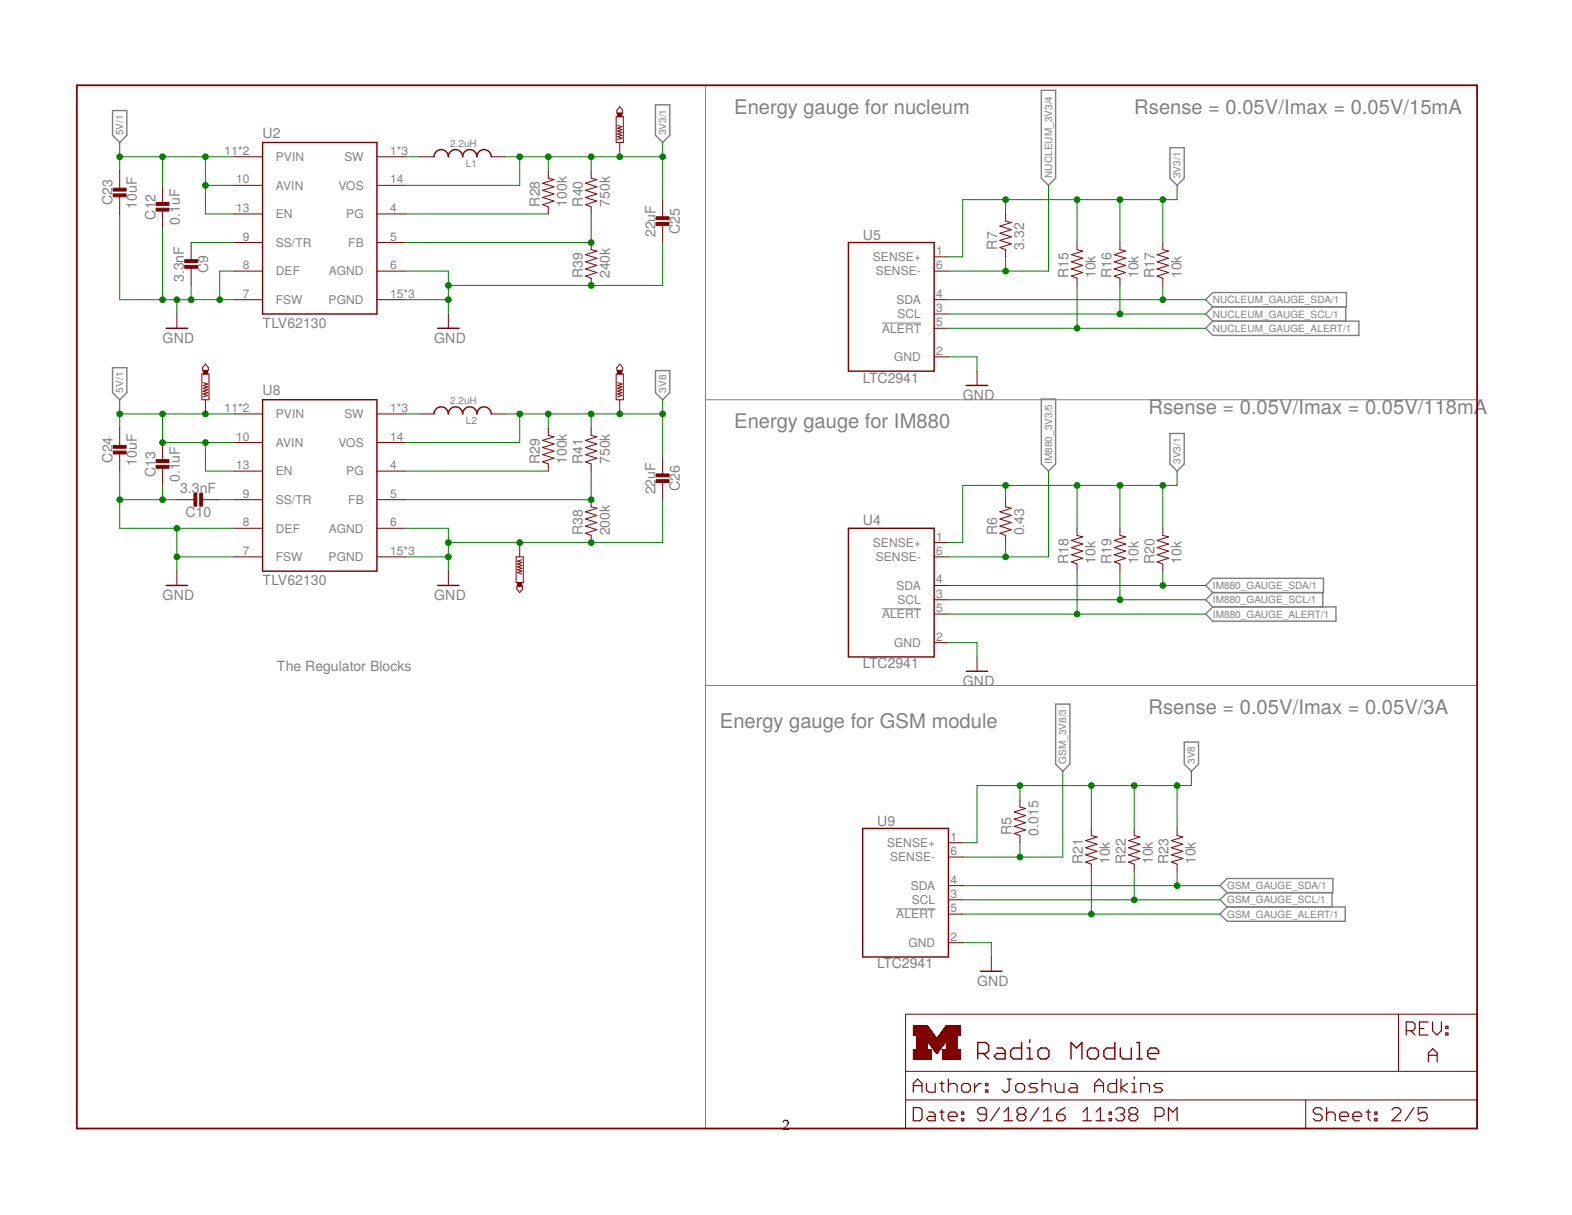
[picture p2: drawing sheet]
<svg xmlns="http://www.w3.org/2000/svg" width="279mm" height="216mm" viewBox="0 0 279 216" stroke-linecap="round" stroke-linejoin="round" font-family="sans-serif">
<path d="M125.4 15.2v185.3M156.8 57.4h6.9M125.4 71h137.1M156.8 108.2h6.9M125.4 121.8h137.1M159.3 161.5h6.9" fill="none" stroke="#808080" stroke-width=".18"/>
<g fill="none" stroke="#808080" stroke-width=".25">
<path d="M20 19.6h2.5v4.4l-1.2 1.3-1.3-1.3zM116.5 18.6h2.5v5.4l-1.2 1.3-1.3-1.3zM185.1 16h2.5v15.7l-1.2 1.2-1.3-1.2zM207.9 26.2h2.6v5.5l-1.3 1.2-1.3-1.2zM214.3 53.3l1.3-1.3h23.7v2.5h-23.7zM215.6 54.5l-1.3 1.3 1.3 1.3M215.6 57.1h25.9v2.5h-25.9l-1.3-1.3zM239.2 54.5v2.6M20 65.3h2.5v4.5l-1.2 1.2-1.3-1.2zM116.5 65.8h2.5v4l-1.2 1.2-1.3-1.2zM185.1 70.9h2.5v11.5l-1.2 1.3-1.3-1.3zM207.9 77h2.6v5.4l-1.3 1.3-1.3-1.3z"/>
<path d="M214.3 104l1.3-1.2h19.6v2.5h-19.6zM215.6 105.3l-1.3 1.3 1.3 1.2M215.6 107.8h21.8v2.6h-21.8l-1.3-1.3zM235.1 105.3v2.5M187.6 125.1h2.6v10.7l-1.3 1.3-1.3-1.3zM210.5 131.9h2.5v3.9l-1.2 1.3-1.3-1.3zM216.8 157.4l1.3-1.3h18.8v2.5h-18.8zM218.1 158.6l-1.3 1.3 1.3 1.3M236.7 158.6v2.6M218.1 161.2h21v2.5h-21l-1.3-1.3z"/>
</g>
<path d="M13.7 15.2h248.8v185.3h-248.8z" fill="none" stroke="#800000" stroke-width=".32"/>
<g fill="none" stroke="#800000" stroke-width=".18">
<path d="M110.2 19l.5 .6v.5h-1.1v-.5zM21.3 30.4v3M21.3 34.7v3.3M28.9 32.9v3.1M28.9 37.3v3.3M41.6 27.9h5.1M41.6 32.9h5.1M41.6 38h5.1M67 27.9h5.1M67 32.9h5.1M67 38h5.1M74.6 27.9h2.6"/>
<path d="M87.3 27.9h2.5M97.5 30.4v1.3l1 .2-2.1 .7 2.1 .6-2.1 .6 2.1 .7-2.1 .6 2.1 .6-2.1 .7 1.1 .3v1.3M105.1 30.4v1.3l1 .2-2 .7 2 .6-2 .6 2 .7-2 .6 2 .6-2 .7 1 .3v1.3M109.5 20.7h1.3v4.6h-1.3zM109.8 22.3l.7 .2-.7 .3 .7 .2-.7 .3 .7 .2-.7 .3 .7 .2-.7 .3 .7 .3-.7 .2M110.2 25.3v2.6M117.8 35.5v3.3M178.7 38v1.3l1 .2-2 .7 2 .6-2 .6 2 .7-2 .6 2 .6-2 .7 1 .4v1.2M31.4 55.8v2.5M34 43.1v3.3M34 47.7v3M41.6 43.1h5.1"/>
<path d="M41.6 48.2h5.1M41.6 53.3h5.1M67 43.1h5.1M67 48.2h5.1M67 53.3h5.1M79.7 55.8v2.5M105.1 43.1v1.3l1 .2-2 .7 2 .6-2 .6 2 .7-2 .6 2 .6-2 .7 1 .3v1.3M117.8 40v3.1M166 48.2h2.6M166 53.3h2.6M166 45.6h2.6M166 55.8h2.6"/>
<path d="M166 58.3h2.6M191.4 43.1v1.3l1 .2-2 .7 2 .6-2 .6 2 .7-2 .6 2 .6-2 .7 1 .3v1.3M199.1 43.1v1.3l1 .2-2.1 .7 2.1 .6-2.1 .6 2.1 .7-2.1 .6 2.1 .6-2.1 .7 1.1 .3v1.3M206.7 43.1v1.3l1 .2-2 .7 2 .6-2 .6 2 .7-2 .6 2 .6-2 .7 1 .3v1.3M21.3 76.1v3M28.9 78.6v3.1M35.9 66.5h1.2v4.5h-1.2zM36.1 68l.8 .2-.8 .3 .8 .2-.8 .3 .8 .3-.8 .2 .8 .3-.8 .2 .8 .3-.8 .2M36.5 64.7l.5 .6v.5h-1v-.5zM36.5 71v2.6M41.6 73.6h5.1M41.6 78.6h5.1"/>
<path d="M67 73.6h5.1M67 78.6h5.1M74.6 73.6h2.6M87.3 73.6h2.5M97.5 76.1v1.3l1 .2-2.1 .7 2.1 .6-2.1 .6 2.1 .7-2.1 .6 2.1 .6-2.1 .7 1.1 .3v1.3M105.1 76.1v1.3l1 .2-2 .7 2 .6-2 .6 2 .7-2 .6 2 .6-2 .7 1 .3v1.3M109.5 66.5h1.3v4.5h-1.3zM109.8 68l.7 .2-.7 .3 .7 .2-.7 .3 .7 .3-.7 .2 .7 .3-.7 .2 .7 .3-.7 .2M110.2 64.7l.5 .6v.5h-1.1v-.5zM110.2 71v2.6M166 63.4h2.6M173.7 66v2.5"/>
<path d="M21.3 80.4v3.3M28.9 83v3.3M31.4 88.8h3.1M35.8 88.8h3.3M41.6 83.7h5.1M41.6 88.8h5.1M41.6 93.9h5.1M41.6 99h5.1M67 83.7h5.1M67 88.8h5.1M67 93.9h5.1M67 99h5.1"/>
<path d="M91.7 99h1.3v4.5h-1.3zM92.4 96.4v2.6M92.8 99.5l-.8 .2 .8 .3-.8 .2 .8 .3-.8 .2 .8 .3-.8 .2 .8 .3-.8 .2 .8 .3M105.1 88.8v1.3l1 .2-2 .7 2 .6-2 .6 2 .7-2 .6 2 .6-2 .7 1 .3v1.3M117.8 81.2v3.3M117.8 85.7v3.1M166 99h2.6M166 96.4h2.6M178.7 88.8v1.3l1 .2-2 .7 2 .6-2 .6 2 .7-2 .6 2 .6-2 .7 1 .3v1.3M191.4 93.9v1.2l1 .3-2 .6 2 .7-2 .6 2 .6-2 .7 2 .6-2 .6 1 .4v1.3M199.1 93.9v1.2l1 .3-2.1 .6 2.1 .7-2.1 .6 2.1 .6-2.1 .7 2.1 .6-2.1 .6 1.1 .4v1.3M206.7 93.9v1.2l1 .3-2 .6 2 .7-2 .6 2 .6-2 .7 2 .6-2 .6 1 .4v1.3"/>
<path d="M31.4 101.5v2.5M79.7 101.5v2.5M91.9 104.2h1v.5l-.5 .6-.5-.6zM166 104h2.6M166 106.6h2.6M166 109.1h2.6M166 114.2h2.6M173.7 116.7v2.6M168.6 149.8h2.5M168.6 152.3h2.5M168.6 157.4h2.5M168.6 159.9h2.5"/>
<path d="M181.3 142.1v1.3l1 .3-2 .6 2 .6-2 .7 2 .6-2 .6 2 .7-2 .6 1 .4v1.3M194 147.2v1.3l1 .2-2 .7 2 .6-2 .6 2 .7-2 .6 2 .6-2 .7 1 .4v1.2M201.6 147.2v1.3l1 .2-2 .7 2 .6-2 .6 2 .7-2 .6 2 .6-2 .7 1 .4v1.2M209.2 147.2v1.3l1 .2-2 .7 2 .6-2 .6 2 .7-2 .6 2 .6-2 .7 1 .4v1.2M168.6 162.4h2.5M168.6 167.5h2.5M176.2 170.1v2.5M161 180.2h101.5v20.3h-101.5zM161 195.5h101.5M161 190.4h101.5M162.3 188.2h3.2M162.3 188.1h3.2"/>
<path d="M162.3 188h3.2M162.3 187.9h3.2M162.3 187.8h3.2M162.3 187.7h3.2M162.3 187.6h3.2M162.3 187.5h3.2M162.3 187.4h3.2M162.3 187.3h3.2M162.3 187.2h3.2M162.3 187.1h3.2M162.3 187h3.2M162.3 186.9h3.2"/>
<path d="M162.3 186.8h3.2M162.3 186.7h3.2M162.3 186.6h3.2M162.3 183.9l3.8 .1M162.3 183.9h3.7M162.3 183.8h3.7M162.3 183.8h3.6M162.3 183.7h3.6M162.3 183.6l3.5 .1M162.3 183.6h3.5M162.3 183.5h3.5M162.3 183.5h3.4"/>
<path d="M162.3 183.4h3.4M162.3 183.3h3.3M162.3 183.2h3.2M162.3 183.1h3.2M162.3 183l3.1 .1M162.3 183h3.1M162.3 183h3M162.3 182.9h3M162.3 182.8h2.9M162.3 182.7h2.9M162.3 182.6l2.8 .1M162.3 182.6h2.8"/>
<path d="M162.3 182.5h2.7M162.3 182.4l2.7 .1M162.3 182.4h2.6M162.3 182.3h2.6M162.3 182.3h2.5M162.3 188.3h.7M162.9 184h3.2M163 186.5h1.8M163 186.4h1.8M163 186.3h1.8M163 186.2h1.8M163 186.1h1.8"/>
<path d="M163 186h1.8M163 185.9h1.8M163 185.8h1.8M163 185.7h1.8M163 185.6h1.8M163 185.5h1.8M163 185.4h1.8M163 185.3h1.8M163 185.2h1.8M163 185.1h1.8M163 185h5.1M163 185h1.8"/>
<path d="M163 184.9h7.1M163 184.8h7.1M163 184.7h7.1M163 184.6h7.1M163 184.5l3.5 .1M163 184.5h3.4M163 184.4h3.4M163 184.3h3.3M163 184.2h3.2M163 184.1h3.2M163 184l3.1 .1M164.9 185h5.2"/>
<path d="M165 185.1h3.1M165 185.1h3M165 185.2h3M165.1 185.3h2.8M165.1 185.4h2.8M165.2 185.4h2.7M165.2 185.5h2.6M165.3 185.6h2.4M165.4 185.7h2.2M165.4 185.8h2.2M165.5 185.8h2.1M165.5 186.6l-3.2 .1"/>
<path d="M165.5 185.9h2M165.6 185.9h1.8M165.6 186h1.8M165.7 186.1h1.6M165.7 186.2h1.6M165.8 186.2h1.4M165.8 186.3h1.4M165.9 186.4h1.3M165.9 186.4h1.2M165.9 186.5h1.1M166 186.6h1M166.1 186.6h.8"/>
<path d="M166.1 186.7h.8M166.1 186.8h.8M166.2 186.8h.6M166.2 186.9h.6M166.3 186.9h.4M166.3 187h.4M166.4 187h.2M166.4 187.1h.2M166.5 187.2h.1M166.5 184.6h3.6M166.6 184.5h3.5M166.6 184.4h3.5"/>
<path d="M166.7 184.4h3.4M166.7 184.3h3.4M166.8 184.2h3.3M166.8 184.1h3.3M166.9 184.1h3.2M167 183.9h3.7M167 186.5h-1M167.1 183.8h3.6M167.1 183.7h3.6M167.2 183.7h3.5M167.2 183.6h3.5M167.3 186.2h-1.5"/>
<path d="M167.3 183.5h3.4M167.3 183.4h3.4M167.4 183.4h3.3M167.4 183.3h3.3M167.5 183.3h3.2M167.5 186.7h3.2M167.5 183.2h3.2M167.5 188.2h3.2M167.5 188.1h3.2M167.5 188h3.2M167.5 187.9h3.2M167.5 187.8h3.2"/>
<path d="M167.5 187.7h3.2M167.5 187.6h3.2M167.5 187.5h3.2M167.5 187.4h3.2M167.5 187.3h3.2M167.5 187.2h3.2M167.5 187.1h3.2M167.5 187h3.2M167.5 186.9h3.2M167.5 186.8h3.2M167.5 186.6h3.2M167.6 183.1h3.1"/>
<path d="M167.6 183h3.1M167.7 183h3M167.7 182.9h3M167.7 185.5l-2.4 .1M167.8 182.9h2.9M167.8 182.8h2.9M167.9 182.7h2.8M167.9 182.6h2.8M168 182.6h2.7M168 182.5h2.7M168 185.2h-3M168.1 182.5h2.6"/>
<path d="M168.1 182.4h2.6M168.1 185l-3.2 .1M168.1 182.3h2.6M168.2 182.3h2.5M168.2 186.5h1.9M168.2 186.4h1.9M168.2 186.3h1.9M168.2 186.2h1.9M168.2 186.1h1.9M168.2 186h1.9M168.2 185.9h1.9M168.2 185.8h1.9"/>
<path d="M168.2 185.7h1.9M168.2 185.6h1.9M168.2 185.5h1.9M168.2 185.4h1.9M168.2 185.3h1.9M168.2 185.2h1.9M168.2 185.1h1.9M168.2 185h1.9M170.1 184.9h-7.1M170.1 186.5l-1.9 .1M170.1 184h-3.2M170.1 184h.1"/>
<path d="M232.1 195.5v5M248.6 180.2v10.2"/>
</g>
<g fill="none" stroke="#800000" stroke-width=".21">
<path d="M162.3 194.1v-1.6l.8-.8 .8 .8v1.6M162.3 196.8h1.2l.4 .4v1.6l-.4 .4h-1.2zM162.3 192.9h1.6M164.7 192.5v1.2l.4 .4h1.1v-1.6M165.1 197.6h.7l.4 .4v1.2h-1.1l-.4-.4 .4-.4h1.1M167 197.6h.8M167 192.5h.8M167.4 192.1v1.6l.4 .4M167.4 197.2v1.6l.4 .4M168.6 198.4h1.5v-.4l-.4-.4h-.7l-.4 .4v.8l.4 .4h.7M168.6 191.7v2.4M168.6 192.9l.4-.4h.7l.4 .4v1.2"/>
<path d="M170.9 198.8h.4v.4h-.4zM170.9 197.6h.4v.4h-.4zM171.3 192.5h.8l.4 .4v.8l-.4 .4h-.8l-.4-.4v-.8zM173.2 192.5v1.6M174.4 192.5h-.4l-.8 .8M175.2 192.5h.4v.4h-.4zM175.2 193.7h.4v.4h-.4zM175.3 198h-1.2l-.3-.4v-.4l.3-.4h.8l.4 .4v1.6l-.4 .4h-.8l-.3-.4M177.7 196.8l-1.6 2.4M178.4 199.2h1.6M178.4 197.6l.8-.8v2.4M179 191.7h.7"/>
<path d="M179.4 191.7v2l-.4 .4h-.4l-.4-.4M180.5 192.9l.4-.4h.8l.4 .4v.8l-.4 .4h-.8l-.4-.4zM181.2 198l-.4 .4v.4l.4 .4h.7l.4-.4v-.4l-.4-.4M181.2 198l-.4-.4v-.4l.4-.4h.7l.4 .4v.4l-.4 .4M181.2 198h.7M184.4 192.5h-1.1l-.4 .4 .4 .4h.7l.4 .4-.4 .4h-1.1M184.7 196.8l-1.6 2.4M185.2 192.9l.4-.4h.8l.4 .4v1.2M185.2 191.7v2.4M185.4 199.2h1.6M185.4 197.6l.8-.8v2.4M187.6 192.5v1.2l.3 .4h1.2v-1.6"/>
<path d="M187.8 198h1.2l.3 .4v.4l-.3 .4h-.8l-.4-.4zM189.3 196.8l-.7 .4-.8 .8M190.3 192.5h.8l.4 .4v1.2h-1.2l-.4-.4 .4-.4h1.2M192.5 199.2h1.5M192.5 197.6l.7-.8v2.4M194.6 192.9h1.5M194.6 194.1v-1.6l.7-.8 .8 .8v1.6M194.8 199.2h1.6M194.8 197.6l.8-.8v2.4M197.1 198.8h.4v.4h-.4zM197.1 197.6h.4v.4h-.4zM198.3 197.2l.4-.4h.8l.4 .4v.4l-.4 .4"/>
<path d="M198.5 191.7v2.4h-1.2l-.4-.4v-.8l.4-.4h1.2M199.1 198h.4M199.2 191.7v2.4M199.5 198l.4 .4v.4l-.4 .4h-.8l-.4-.4M200.4 192.5l-1.2 .8 1.2 .8M201 198l-.4 .4v.4l.4 .4h.8l.4-.4v-.4l-.4-.4M201 198l-.4-.4v-.4l.4-.4h.8l.4 .4v.4l-.4 .4M201 198h.8M201.2 194.1h.8M201.2 192.5h.4v1.6M201.6 191.3v.4M202.8 194.1v-1.6h1.1l.4 .4v1.2"/>
<path d="M205.3 198.4h1.2l.4-.4v-.8l-.4-.4h-1.2v2.4M206.7 192.5h-1.2l-.4 .4 .4 .4h.7l.5 .4-.5 .4h-1.1M207.7 199.2v-2.4l.7 .8 .8-.8v2.4M235 197.2l-.4-.4h-.8l-.4 .4v.4l.4 .4h.8l.4 .4v.4l-.4 .4h-.8l-.4-.4M235.8 198l.4-.4h.7l.4 .4v1.2M235.8 196.8v2.4M238.1 198.4h1.6v-.4l-.4-.4h-.8l-.4 .4v.8l.4 .4h.8M240.5 198.4h1.5v-.4l-.4-.4h-.8l-.3 .4v.8l.3 .4h.8M242.8 197.6h.8M243.2 197.2v1.6l.4 .4M244.3 198.8h.4v.4h-.4zM244.3 197.6h.4v.4h-.4z"/>
<path d="M247.4 197.2l.4-.4h.8l.4 .4v.4l-1.6 1.6h1.6M249.9 183.2h1.2l.4-.4v-.8l-.4-.4h-1.2v2.3M250.7 183.2l.8 .7M251.3 196.8l-1.6 2.4M252.3 182.8h.8M253.6 196.8h-1.5v1.2l.8-.4h.3l.4 .4v.8l-.4 .4h-.7l-.4-.4M253.8 181.6h-1.5v2.3h1.5M253.9 188.7v-1.6l.8-.7 .7 .7v1.6M253.9 187.5h1.5M254.6 181.6v1.6l.8 .7 .8-.7v-1.6M257 183.5h.3v.4h-.3zM257 182.4h.3v.4h-.3z"/>
</g>
<g fill="none" stroke="#800000" stroke-width=".25">
<path d="M46.7 25.3h20.3v30.5h-20.3zM77.2 27.9a1.27 1.27 0 0 1 1.2-1.3 1.27 1.27 0 0 1 1.3 1.3 1.27 1.27 0 0 1 1.3-1.3 1.27 1.27 0 0 1 1.2 1.3 1.27 1.27 0 0 1 1.3-1.3 1.27 1.27 0 0 1 1.3 1.3 1.27 1.27 0 0 1 1.2-1.3 1.27 1.27 0 0 1 1.3 1.3M29.5 58.3h3.8M77.8 58.3h3.8M150.8 43.1h15.2v22.9h-15.2zM46.7 71h20.3v30.5h-20.3zM77.2 73.6a1.27 1.27 0 0 1 1.2-1.3 1.27 1.27 0 0 1 1.3 1.3 1.27 1.27 0 0 1 1.3-1.3 1.27 1.27 0 0 1 1.2 1.3 1.27 1.27 0 0 1 1.3-1.3 1.27 1.27 0 0 1 1.3 1.3 1.27 1.27 0 0 1 1.2-1.3 1.27 1.27 0 0 1 1.3 1.3M171.7 68.5h3.9M150.8 93.9h15.2v22.8h-15.2zM29.5 104h3.8M77.8 104h3.8M171.7 119.3h3.9"/>
<path d="M153.3 147.2h15.3v22.9h-15.3zM174.3 172.6h3.8M173.8 187.2h1.4l.5-.5v-1l-.5-.4h-1.4v2.9M174.8 187.2l.9 1M177.2 186.2h1l.4 .5v1.5h-1.4l-.5-.5 .5-.5h1.4M181.6 185.3v2.9h-1.5l-.5-.5v-1l.5-.5h1.5M182.5 186.2h.5v2M182.5 188.2h1M183 184.8v.5M185 186.2h.9l.5 .5v1l-.5 .5h-.9l-.5-.5v-1zM190.4 188.2v-2.9l.9 .9 1-.9v2.9M193.8 186.2h.9l.5 .5v1l-.5 .5h-.9l-.5-.5v-1z"/>
<path d="M198.1 185.3v2.9h-1.4l-.5-.5v-1l.5-.5h1.4M199.1 186.2v1.5l.5 .5h1.5v-2M202 185.3h.5v2.9M202 188.2h1M204 187.2h1.9v-.5l-.5-.5h-.9l-.5 .5v1l.5 .5h.9"/>
</g>
<g fill="#800000" stroke="#800000" stroke-width=".18">
<path d="M20.1 33.4h2.3v.6h-2.3z"/>
<path d="M20.1 34.5h2.3v.5h-2.3z"/>
<path d="M27.7 36h2.3v.5h-2.3z"/>
<path d="M27.7 37h2.3v.5h-2.3z"/>
<path d="M32.8 47.2h2.3v.5h-2.3z"/>
<path d="M32.8 46.1h2.3v.6h-2.3z"/>
<path d="M116.6 39.5h2.3v.5h-2.3z"/>
<path d="M116.6 38.5h2.3v.5h-2.3z"/>
<path d="M20.1 79.1h2.3v.6h-2.3z"/>
<path d="M20.1 80.2h2.3v.5h-2.3z"/>
<path d="M27.7 81.7h2.3v.5h-2.3z"/>
<path d="M27.7 82.7h2.3v.5h-2.3z"/>
<path d="M34.5 87.7h.5v2.2h-.5z"/>
<path d="M35.5 87.7h.5v2.2h-.5z"/>
<path d="M116.6 85.2h2.3v.5h-2.3z"/>
<path d="M116.6 84.2h2.3v.5h-2.3z"/>
<path d="M92 103.5h.8v.7h-.8z"/>
<path d="M36.1 65.8h.8v.7h-.8z"/>
<path d="M109.8 65.8h.7v.7h-.7z"/>
<path d="M109.8 20.1h.7v.6h-.7z"/>
</g>
<g fill="none" stroke="#008000" stroke-width=".18">
<path d="M21.3 38v15.3h20.3M21.3 25.3v5.1M21.3 27.9h20.3M28.9 27.9v5M36.5 32.9h5.1M36.5 27.9v10.1h5.1M72.1 27.9h2.5M72.1 38h25.4M89.8 27.9h28M92.4 27.9v5h-20.3M97.5 27.9v2.5M105.1 38v5.1h-33"/>
<path d="M105.1 27.9v2.5M117.8 25.3v10.2M178.7 35.5v2.5M186.4 32.9v15.3h-17.8M191.4 35.5v7.6M199.1 35.5v7.6M206.7 35.5v7.6M209.2 32.9v2.6h-38.1v10.1h-2.5M28.9 40.6v12.7M31.4 53.3v2.5M34 50.7v2.6M34 43.1h7.6"/>
<path d="M41.6 48.2h-2.5v5.1M72.1 53.3h7.6M72.1 48.2h7.6v7.6M117.8 43.1v7.6h-38.1M168.6 53.3h45.7M168.6 55.8h45.7M168.6 58.3h45.7M178.7 45.6v2.6M191.4 50.7v7.6M199.1 50.7v5.1M206.7 50.7v2.6M21.3 71v5.1"/>
<path d="M21.3 73.6h20.3M28.9 73.6v5h12.7M36.5 78.6v5.1h5.1M72.1 73.6h2.5M89.8 73.6h28M92.4 73.6v5h-20.3M97.5 73.6v2.5M105.1 73.6v2.5M117.8 71v10.2M168.6 63.4h5.1v2.6M21.3 83.7v10.2h20.3M21.3 88.8h10.1"/>
<path d="M28.9 86.3v2.5M31.4 93.9v7.6M31.4 99h10.2M39.1 88.8h2.5M72.1 93.9h7.6v7.6M72.1 99h7.6M72.1 83.7h25.4M105.1 83.7v5.1h-33M117.8 88.8v7.6h-38.1M178.7 86.3v2.5M178.7 96.4v2.6M186.4 83.7v15.3h-17.8"/>
<path d="M191.4 86.3v7.6M199.1 86.3v7.6M206.7 86.3v7.6M209.2 83.7v2.6h-38.1v10.1h-2.5M168.6 114.2h5.1v2.5M168.6 104h45.7M168.6 106.6h45.7M168.6 109.1h45.7M191.4 101.5v7.6M199.1 101.5v5.1M206.7 101.5v2.5M181.3 139.6v2.5"/>
<path d="M188.9 137.1v15.2h-17.8M194 139.6v7.6M201.6 139.6v7.6M209.2 139.6v7.6M211.8 137.1v2.5h-38.1v10.2h-2.6M171.1 157.4h45.7M171.1 159.9h45.7M181.3 149.8v2.5M194 154.8v7.6M201.6 154.8v5.1M209.2 154.8v2.6M171.1 167.5h5.1v2.6"/>
<path d="M171.1 162.4h45.7"/>
</g>
<g fill="#008000" stroke="#008000" stroke-width=".18">
<circle cx="39.1" cy="53.3" r=".51"/>
<circle cx="34" cy="53.3" r=".51"/>
<circle cx="31.4" cy="53.3" r=".51"/>
<circle cx="28.9" cy="53.3" r=".51"/>
<circle cx="79.7" cy="53.3" r=".51"/>
<circle cx="79.7" cy="50.7" r=".51"/>
<circle cx="105.1" cy="50.7" r=".51"/>
<circle cx="31.4" cy="99" r=".51"/>
<circle cx="28.9" cy="88.8" r=".51"/>
<circle cx="31.4" cy="93.9" r=".51"/>
<circle cx="21.3" cy="88.8" r=".51"/>
<circle cx="79.7" cy="99" r=".51"/>
<circle cx="79.7" cy="96.4" r=".51"/>
<circle cx="105.1" cy="96.4" r=".51"/>
<circle cx="92.4" cy="96.4" r=".51"/>
<circle cx="28.9" cy="27.9" r=".51"/>
<circle cx="21.3" cy="27.9" r=".51"/>
<circle cx="36.5" cy="32.9" r=".51"/>
<circle cx="36.5" cy="27.9" r=".51"/>
<circle cx="28.9" cy="73.6" r=".51"/>
<circle cx="28.9" cy="78.6" r=".51"/>
<circle cx="36.5" cy="78.6" r=".51"/>
<circle cx="21.3" cy="73.6" r=".51"/>
<circle cx="36.5" cy="73.6" r=".51"/>
<circle cx="92.4" cy="27.9" r=".51"/>
<circle cx="97.5" cy="27.9" r=".51"/>
<circle cx="105.1" cy="27.9" r=".51"/>
<circle cx="117.8" cy="27.9" r=".51"/>
<circle cx="110.2" cy="27.9" r=".51"/>
<circle cx="178.7" cy="35.5" r=".51"/>
<circle cx="191.4" cy="35.5" r=".51"/>
<circle cx="199.1" cy="35.5" r=".51"/>
<circle cx="206.7" cy="35.5" r=".51"/>
<circle cx="178.7" cy="86.3" r=".51"/>
<circle cx="191.4" cy="86.3" r=".51"/>
<circle cx="199.1" cy="86.3" r=".51"/>
<circle cx="206.7" cy="86.3" r=".51"/>
<circle cx="105.1" cy="43.1" r=".51"/>
<circle cx="105.1" cy="88.8" r=".51"/>
<circle cx="92.4" cy="73.6" r=".51"/>
<circle cx="97.5" cy="73.6" r=".51"/>
<circle cx="105.1" cy="73.6" r=".51"/>
<circle cx="117.8" cy="73.6" r=".51"/>
<circle cx="110.2" cy="73.6" r=".51"/>
<circle cx="181.3" cy="139.6" r=".51"/>
<circle cx="194" cy="139.6" r=".51"/>
<circle cx="201.6" cy="139.6" r=".51"/>
<circle cx="209.2" cy="139.6" r=".51"/>
<circle cx="206.7" cy="53.3" r=".51"/>
<circle cx="199.1" cy="55.8" r=".51"/>
<circle cx="191.4" cy="58.3" r=".51"/>
<circle cx="178.7" cy="48.2" r=".51"/>
<circle cx="178.7" cy="99" r=".51"/>
<circle cx="206.7" cy="104" r=".51"/>
<circle cx="199.1" cy="106.6" r=".51"/>
<circle cx="191.4" cy="109.1" r=".51"/>
<circle cx="181.3" cy="152.3" r=".51"/>
<circle cx="209.2" cy="157.4" r=".51"/>
<circle cx="201.6" cy="159.9" r=".51"/>
<circle cx="194" cy="162.4" r=".51"/>
</g>
<g font-size="3.6" fill="#808080">
<text x="130.5" y="20.2">Energy gauge for nucleum</text>
<text x="201.6" y="20.2">Rsense = 0.05V/Imax = 0.05V/15mA</text>
<text x="130.5" y="76.1">Energy gauge for IM880</text>
<text x="204.2" y="73.6">Rsense = 0.05V/Imax = 0.05V/118mA</text>
<text x="128" y="129.4">Energy gauge for GSM module</text>
<text x="204.2" y="126.9">Rsense = 0.05V/Imax = 0.05V/3A</text>
</g>
<text font-size="2.7" x="139" y="200.9">2</text>
<g font-size="2.5" fill="#808080">
<text x="46.7" y="24.6">U2</text>
<text x="20" y="36.5" transform="rotate(-90 20 36.5)">C23</text>
<text x="24.3" y="37.1" transform="rotate(-90 24.3 37.1)">10uF</text>
<text x="27.6" y="39" transform="rotate(-90 27.6 39)">C12</text>
<text x="31.9" y="40" transform="rotate(-90 31.9 40)">0.1uF</text>
<text x="96" y="36.7" transform="rotate(-90 96 36.7)">R28</text>
<text x="100.8" y="36.7" transform="rotate(-90 100.8 36.7)">100k</text>
<text x="103.6" y="36.7" transform="rotate(-90 103.6 36.7)">R40</text>
<text x="108.4" y="36.7" transform="rotate(-90 108.4 36.7)">750k</text>
<text x="120.8" y="41.6" transform="rotate(-90 120.8 41.6)">C25</text>
<text x="116.5" y="42.1" transform="rotate(-90 116.5 42.1)">22uF</text>
<text x="153.4" y="42.6">U5</text>
<text x="177.2" y="44.3" transform="rotate(-90 177.2 44.3)">R7</text>
<text x="182" y="44.4" transform="rotate(-90 182 44.4)">3.32</text>
<text x="32.7" y="50.1" transform="rotate(-90 32.7 50.1)">3.3nF</text>
<text x="37" y="48.5" transform="rotate(-90 37 48.5)">C9</text>
<text x="103.6" y="49.4" transform="rotate(-90 103.6 49.4)">R39</text>
<text x="108.4" y="49.4" transform="rotate(-90 108.4 49.4)">240k</text>
<text x="189.9" y="49.4" transform="rotate(-90 189.9 49.4)">R15</text>
<text x="194.7" y="49.4" transform="rotate(-90 194.7 49.4)">10k</text>
<text x="197.5" y="49.4" transform="rotate(-90 197.5 49.4)">R16</text>
<text x="202.3" y="49.4" transform="rotate(-90 202.3 49.4)">10k</text>
<text x="205.2" y="49.4" transform="rotate(-90 205.2 49.4)">R17</text>
<text x="210" y="49.4" transform="rotate(-90 210 49.4)">10k</text>
<text x="46.7" y="58.3">TLV62130</text>
<text x="28.9" y="60.9">GND</text>
<text x="77.2" y="60.9">GND</text>
<text x="46.7" y="70.3">U8</text>
<text x="153.4" y="68">LTC2941</text>
<text x="171.1" y="71">GND</text>
<text x="20" y="82.2" transform="rotate(-90 20 82.2)">C24</text>
<text x="24.3" y="82.8" transform="rotate(-90 24.3 82.8)">10uF</text>
<text x="96" y="82.4" transform="rotate(-90 96 82.4)">R29</text>
<text x="100.8" y="82.5" transform="rotate(-90 100.8 82.5)">100k</text>
<text x="103.6" y="82.4" transform="rotate(-90 103.6 82.4)">R41</text>
<text x="108.4" y="82.5" transform="rotate(-90 108.4 82.5)">750k</text>
<text x="27.6" y="84.7" transform="rotate(-90 27.6 84.7)">C13</text>
<text x="31.9" y="85.7" transform="rotate(-90 31.9 85.7)">0.1uF</text>
<text x="32" y="87.5">3.3nF</text>
<text x="116.5" y="87.8" transform="rotate(-90 116.5 87.8)">22uF</text>
<text x="120.8" y="87.3" transform="rotate(-90 120.8 87.3)">C26</text>
<text x="32.9" y="91.8">C10</text>
<text x="103.6" y="95.1" transform="rotate(-90 103.6 95.1)">R38</text>
<text x="108.4" y="95.1" transform="rotate(-90 108.4 95.1)">200k</text>
<text x="153.4" y="93.4">U4</text>
<text x="177.2" y="95.1" transform="rotate(-90 177.2 95.1)">R6</text>
<text x="182" y="95.1" transform="rotate(-90 182 95.1)">0.43</text>
<text x="189.9" y="100.2" transform="rotate(-90 189.9 100.2)">R18</text>
<text x="194.7" y="100.2" transform="rotate(-90 194.7 100.2)">10k</text>
<text x="197.5" y="100.2" transform="rotate(-90 197.5 100.2)">R19</text>
<text x="202.3" y="100.2" transform="rotate(-90 202.3 100.2)">10k</text>
<text x="205.2" y="100.2" transform="rotate(-90 205.2 100.2)">R20</text>
<text x="210" y="100.2" transform="rotate(-90 210 100.2)">10k</text>
<text x="28.9" y="106.6">GND</text>
<text x="46.7" y="104">TLV62130</text>
<text x="77.2" y="106.6">GND</text>
<text x="49.2" y="119.3">The Regulator Blocks</text>
<text x="153.4" y="118.8">LTC2941</text>
<text x="171.1" y="121.8">GND</text>
<text x="155.9" y="146.7">U9</text>
<text x="179.8" y="148.5" transform="rotate(-90 179.8 148.5)">R5</text>
<text x="184.6" y="148.5" transform="rotate(-90 184.6 148.5)">0.015</text>
<text x="192.5" y="153.5" transform="rotate(-90 192.5 153.5)">R21</text>
<text x="197.3" y="153.6" transform="rotate(-90 197.3 153.6)">10k</text>
<text x="200.1" y="153.5" transform="rotate(-90 200.1 153.5)">R22</text>
<text x="204.9" y="153.6" transform="rotate(-90 204.9 153.6)">10k</text>
<text x="207.7" y="153.5" transform="rotate(-90 207.7 153.5)">R23</text>
<text x="212.5" y="153.6" transform="rotate(-90 212.5 153.6)">10k</text>
<text x="155.9" y="172.1">LTC2941</text>
<text x="173.7" y="175.1">GND</text>
</g>
<g font-size="2.1" fill="#808080">
<text x="39.9" y="27.5">11*2</text>
<text x="49" y="28.6">PVIN</text>
<text x="61.2" y="28.6">SW</text>
<text x="69.3" y="27.5">1*3</text>
<text x="42" y="32.6">10</text>
<text x="49" y="33.7">AVIN</text>
<text x="60.2" y="33.7">VOS</text>
<text x="69.3" y="32.6">14</text>
<text x="42" y="37.7">13</text>
<text x="49" y="38.8">EN</text>
<text x="61.5" y="38.8">PG</text>
<text x="69.3" y="37.7">4</text>
<text x="43.1" y="42.7">9</text>
<text x="43.1" y="47.8">8</text>
<text x="49" y="43.9">SS/TR</text>
<text x="61.9" y="43.9">FB</text>
<text x="69.3" y="42.7">5</text>
<text x="69.3" y="47.8">6</text>
<text x="155.1" y="46.4">SENSE+</text>
<text x="166.4" y="45.3">1</text>
<text x="166.4" y="47.8">6</text>
<text x="43.1" y="52.9">7</text>
<text x="49" y="48.9">DEF</text>
<text x="58.5" y="48.9">AGND</text>
<text x="69.3" y="52.9">15*3</text>
<text x="155.6" y="48.9">SENSE-</text>
<text x="166.4" y="52.9">4</text>
<text x="49" y="54">FSW</text>
<text x="58.4" y="54">PGND</text>
<text x="156.8" y="59.1">ALERT</text>
<text x="159.3" y="54">SDA</text>
<text x="159.5" y="56.6">SCL</text>
<text x="166.4" y="55.4">3</text>
<text x="166.4" y="58">5</text>
<text x="158.9" y="64.2">GND</text>
<text x="166.4" y="63.1">2</text>
<text x="39.9" y="73.2">11*2</text>
<text x="49" y="74.3">PVIN</text>
<text x="61.2" y="74.3">SW</text>
<text x="69.3" y="73.2">1*3</text>
<text x="42" y="78.3">10</text>
<text x="42" y="83.4">13</text>
<text x="49" y="79.4">AVIN</text>
<text x="60.2" y="79.4">VOS</text>
<text x="69.3" y="78.3">14</text>
<text x="69.3" y="83.4">4</text>
<text x="43.1" y="88.4">9</text>
<text x="49" y="84.5">EN</text>
<text x="49" y="89.6">SS/TR</text>
<text x="61.5" y="84.5">PG</text>
<text x="61.9" y="89.6">FB</text>
<text x="69.3" y="88.4">5</text>
<text x="43.1" y="93.5">8</text>
<text x="49" y="94.6">DEF</text>
<text x="58.5" y="94.6">AGND</text>
<text x="69.3" y="93.5">6</text>
<text x="43.1" y="98.6">7</text>
<text x="49" y="99.7">FSW</text>
<text x="58.4" y="99.7">PGND</text>
<text x="69.3" y="98.6">15*3</text>
<text x="155.1" y="97.2">SENSE+</text>
<text x="155.6" y="99.7">SENSE-</text>
<text x="166.4" y="96.1">1</text>
<text x="166.4" y="98.6">6</text>
<text x="159.3" y="104.8">SDA</text>
<text x="159.5" y="107.3">SCL</text>
<text x="166.4" y="103.7">4</text>
<text x="166.4" y="106.2">3</text>
<text x="156.8" y="109.9">ALERT</text>
<text x="166.4" y="108.8">5</text>
<text x="166.4" y="113.8">2</text>
<text x="158.9" y="115">GND</text>
<text x="168.9" y="149.4">1</text>
<text x="157.7" y="150.5">SENSE+</text>
<text x="158.2" y="153">SENSE-</text>
<text x="168.9" y="151.9">6</text>
<text x="161.9" y="158.1">SDA</text>
<text x="162" y="160.7">SCL</text>
<text x="168.9" y="157">4</text>
<text x="168.9" y="159.5">3</text>
<text x="159.3" y="163.2">ALERT</text>
<text x="168.9" y="162.1">5</text>
<text x="168.9" y="167.2">2</text>
<text x="161.4" y="168.3">GND</text>
</g>
<g font-size="1.8" fill="#808080">
<text x="21.9" y="24" transform="rotate(-90 21.9 24)">5V/1</text>
<text x="80" y="26.1">2.2uH</text>
<text x="82.8" y="29.6">L1</text>
<text x="118.4" y="24" transform="rotate(-90 118.4 24)">3V3/1</text>
<text x="187" y="31.7" transform="rotate(-90 187 31.7)">NUCLEUM_3V3/4</text>
<text x="209.8" y="31.7" transform="rotate(-90 209.8 31.7)">3V3/1</text>
<text x="215.6" y="53.9">NUCLEUM_GAUGE_SDA/1</text>
<text x="215.6" y="56.4">NUCLEUM_GAUGE_SCL/1</text>
<text x="215.6" y="59">NUCLEUM_GAUGE_ALERT/1</text>
<text x="21.9" y="69.8" transform="rotate(-90 21.9 69.8)">5V/1</text>
<text x="80" y="71.8">2.2uH</text>
<text x="118.4" y="69.8" transform="rotate(-90 118.4 69.8)">3V8</text>
<text x="82.8" y="75.3">L2</text>
<text x="187" y="82.4" transform="rotate(-90 187 82.4)">IM880_3V3/5</text>
<text x="209.8" y="82.5" transform="rotate(-90 209.8 82.5)">3V3/1</text>
<text x="215.6" y="104.7">IM880_GAUGE_SDA/1</text>
<text x="215.6" y="107.2">IM880_GAUGE_SCL/1</text>
<text x="215.6" y="109.8">IM880_GAUGE_ALERT/1</text>
<text x="189.5" y="135.8" transform="rotate(-90 189.5 135.8)">GSM_3V8/3</text>
<text x="212.4" y="135.8" transform="rotate(-90 212.4 135.8)">3V8</text>
<text x="218.1" y="158">GSM_GAUGE_SDA/1</text>
<text x="218.1" y="160.5">GSM_GAUGE_SCL/1</text>
<text x="218.1" y="163.1">GSM_GAUGE_ALERT/1</text>
</g>
</svg>
